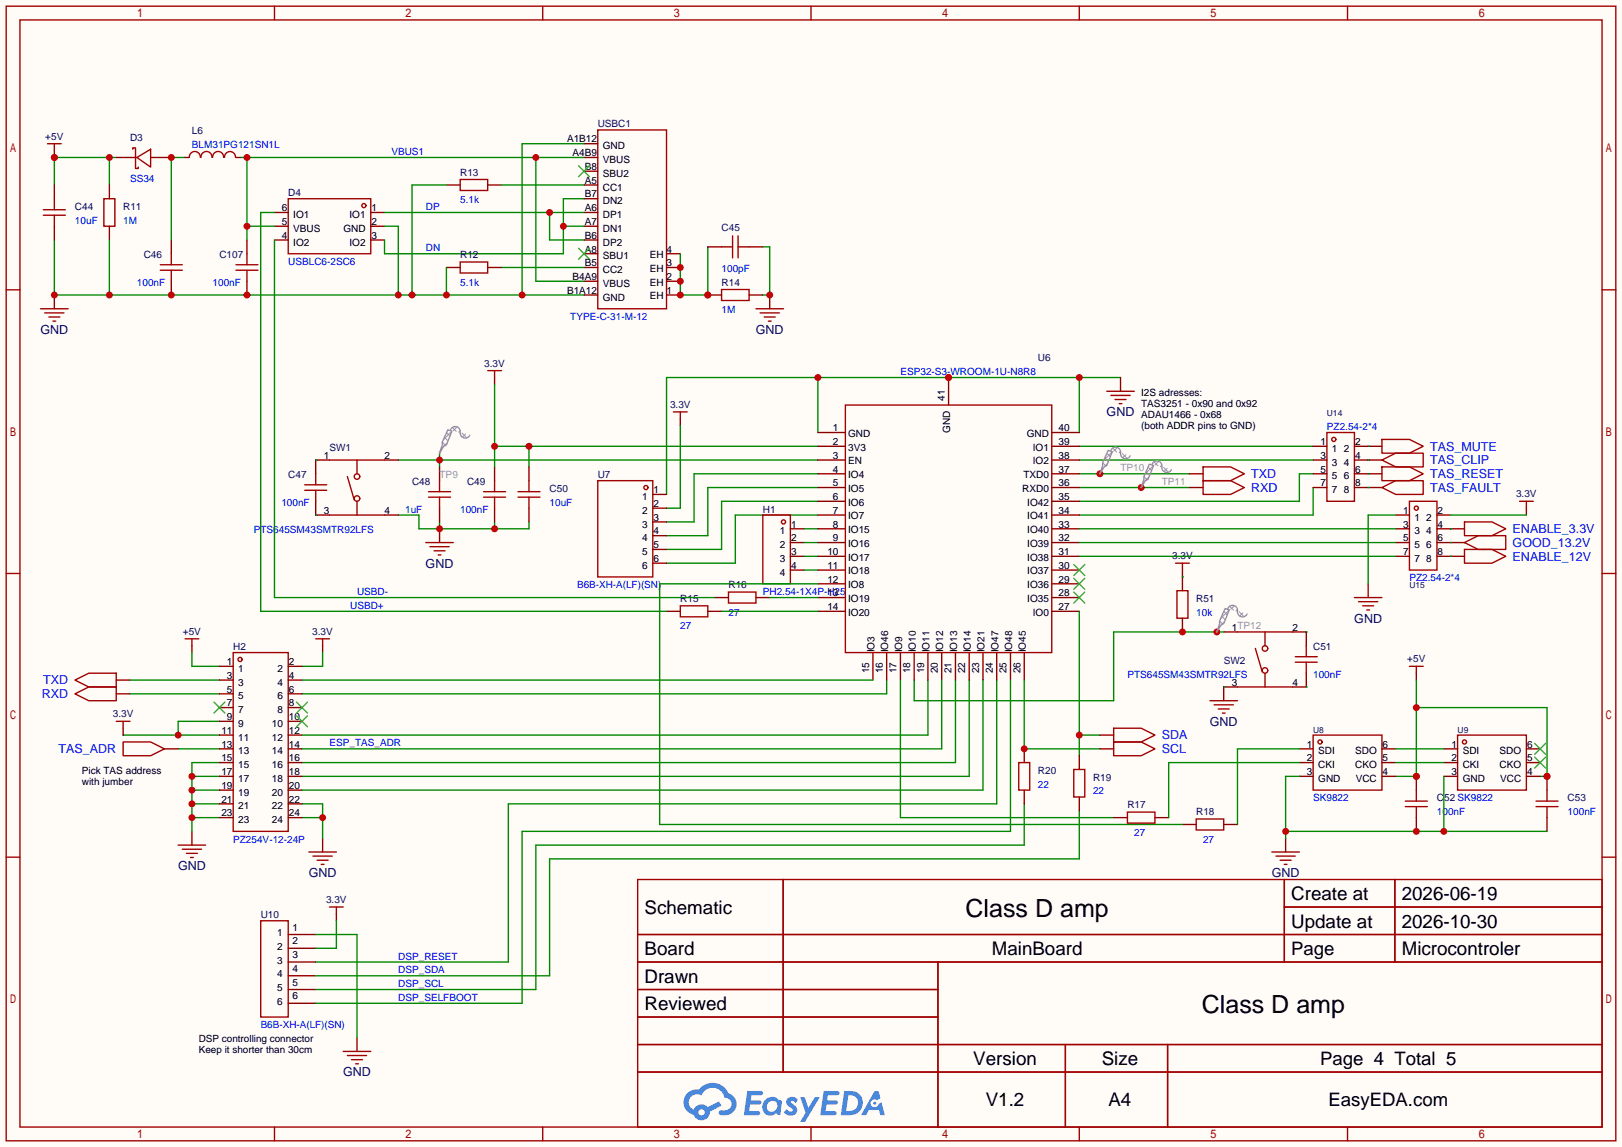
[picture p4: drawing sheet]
<svg xmlns="http://www.w3.org/2000/svg" width="299mm" height="212mm" viewBox="0 0 299 212" stroke-linecap="round" stroke-linejoin="round" font-family="sans-serif">
<path d="M0 0h299.5v211.8h-299.5z" fill="#fffcf7"/>
<g fill="none" stroke="#a10000" stroke-width=".25">
<path d="M1.1 1.1h297.2v209.6h-297.2zM3.7 3.7h292.1v204.5h-292.1zM50.7 1.1v2.6M100.2 1.1v2.6M149.7 1.1v2.6M199.3 1.1v2.6M248.8 1.1v2.6M1.1 53.5h2.6M295.8 53.5h2.5M1.1 105.9h2.6M295.8 105.9h2.5M1.1 158.3h2.6"/>
<path d="M295.8 158.3h2.5M117.7 162.4h178.1v45.8h-178.1zM117.7 172.6h178.1M117.7 177.7h178.1M144.6 162.4v35.6M173.2 177.7v30.5M237.1 162.4v15.3M237.1 167.5h58.7M257.5 162.4v15.3M117.7 182.8h55.5M117.7 192.9h178.1M117.7 187.8h55.5"/>
<path d="M117.7 198h178.1M196.7 192.9v15.3M215.6 192.9v15.3M50.7 208.2v2.5M100.2 208.2v2.5M149.7 208.2v2.5M199.3 208.2v2.5M248.8 208.2v2.5"/>
</g>
<g fill="#5487ff">
<path d="M145.5 202.8a1.3 1.3 0 0 1 1.8 .3l-.4 .6a.54 .54 0 0 0-.9-.2l.1 .2a1.58 1.58 0 0 1 1.1 1.6 1.43 1.43 0 0 1-2.5 .1l.5-.6a.64 .64 0 0 0 .5 .5 .64 .64 0 0 0 .7-.3l-.2-.2a1.6 1.6 0 0 1-1-1.6z"/>
<path d="M147.7 202.7h.9l.7 1.9 1.1-1.9h.9l-2.7 4.5h-.9l1-1.7z"/>
<path d="M138 201.5h1.6a1.31 1.31 0 0 1 1.2 .2 .4 .4 0 0 1-.3 .6h-1.8l-.1 .9h1.6a.4 .4 0 0 1 .4 .4 .4 .4 0 0 1-.4 .4h-1.7l-.2 1.2h.8a1.23 1.23 0 0 1 1.2 .2 .39 .39 0 0 1-.3 .6h-2.7z"/>
<path d="M152.1 201.5h1.6a1.32 1.32 0 0 1 1.3 .2 .39 .39 0 0 1-.4 .6h-1.7l-.2 .9h1.7a.4 .4 0 0 1 .3 .4 .4 .4 0 0 1-.4 .4h-1.7l-.2 1.2h.8a1.23 1.23 0 0 1 1.2 .2 .39 .39 0 0 1-.3 .6h-2.7z"/>
<path d="M161.5 201.5h.7l.4 1.3-.7 .4a.75 .75 0 0 0-1.1 .3 .75 .75 0 0 0 .5 1 .75 .75 0 0 0 .9-.6l.6-.3 .6 2.4h-.9l-.2-1h-1.9l-.5 1h-.9z"/>
<path d="M155.9 201.5l-.7 4.5h1.5a2.27 2.27 0 0 0 2.6-2.3 2.27 2.27 0 0 0-2.7-2.2zM156.6 202.3a1.5 1.5 0 0 1 1.8 1.5 1.5 1.5 0 0 1-1.9 1.4h-.3z"/>
<path d="M141.3 203.1a1.62 1.62 0 0 0-.4 2.1 1.62 1.62 0 0 0 2 .7l.4-.3 .3 .3 .5 .1 .3-2.5-.2-.3h-.4a1.58 1.58 0 0 0-2.5-.1zM141.9 203.6a.99 .99 0 0 1 1.6 .3 .99 .99 0 0 1-.9 1.4 .94 .94 0 0 1-1-.5 .94 .94 0 0 1 .3-1.2z"/>
<path d="M126.9 201.9a2.37 2.37 0 0 0 1.2 4 1.54 1.54 0 0 0 1.7 1 1.54 1.54 0 0 0 1.3-1.6l2.1-1.1-.5-.8-2 1.1a1.57 1.57 0 0 0-2.6 .4 1.5 1.5 0 0 1-.8-2.1 1.5 1.5 0 0 1 2.2-.5 2.23 2.23 0 0 1 2.3-1.4 2.23 2.23 0 0 1 2 1.8 1.16 1.16 0 0 1 1.2 1.1 1.16 1.16 0 0 1-1 1.3h-.7a.47 .47 0 0 0-.6 .3 .47 .47 0 0 0 .4 .6 2.23 2.23 0 0 0 2.3-.7 2.23 2.23 0 0 0 .4-2.3 2.16 2.16 0 0 0-1.3-1.1 3.2 3.2 0 0 0-5.4-.7l-1.2 .1zM129 205.4a.58 .58 0 0 1 1.1 0 .58 .58 0 0 1-1.1 0z"/>
<circle cx="161.5" cy="203.8" r=".28"/>
</g>
<g fill="none" stroke="#a10000" stroke-width=".25">
<path d="M53.2 36.7h15.3v10.2h-15.3zM110.4 24h12.7v33h-12.7zM7.5 57h5.1M8.3 57.8h3.5M9 58.5h2M9.8 59.3h.5M29.6 49.9h4.1M29.6 48.9h4.1M31.6 46.9v2M31.6 49.9v2"/>
<circle cx="67.2" cy="38" r=".38"/>
</g>
<g fill="none" stroke="#870000" stroke-width=".25">
<path d="M50.7 39.2h2.5M68.5 39.2h2.5M107.8 26.5h2.6M107.8 29.1h2.6M107.8 31.6h2.6M107.8 34.2h2.6M107.8 36.7h2.6M107.8 39.2h2.6M10 54.5v2.5M31.6 44.3v2.6M31.6 51.9v2.6M50.7 41.8h2.5"/>
<path d="M50.7 44.3h2.5M68.5 41.8h2.5M68.5 44.3h2.5M107.8 41.8h2.6M107.8 44.3h2.6M107.8 46.9h2.6M107.8 49.4h2.6M107.8 51.9h2.6M107.8 54.5h2.6M123.1 46.9h2.5M123.1 49.4h2.5M123.1 51.9h2.5"/>
<path d="M123.1 54.5h2.5"/>
</g>
<path d="M106.8 30.6l2 2M108.8 30.6l-2 2M106.8 45.8l2 2.1M108.8 45.8l-2 2.1" fill="none" stroke="#3c3" stroke-width=".25"/>
<path d="M20.2 29.1v5.1M21.5 29.1h-11.5v5.1" fill="none" stroke="#008700" stroke-width=".25"/>
<g fill="#c00">
<circle cx="20.2" cy="29.1" r=".63"/>
<circle cx="10" cy="29.1" r=".63"/>
</g>
<path d="M10 27.8v1.3" fill="none" stroke="#870000" stroke-width=".25"/>
<circle cx="10" cy="29.1" r=".63" fill="#c00"/>
<path d="M8.8 26.5h2.5M10 26.5v1.3M85 33.1h5v2.1h-5z" fill="none" stroke="#a10000" stroke-width=".25"/>
<path d="M82.4 34.2h2.6M90 34.2h2.6" fill="none" stroke="#870000" stroke-width=".25"/>
<path d="M92.6 49.4h15.2M151 69.7v10.2M199.3 69.7v10.2M206.9 69.7h-83.8v21.6" fill="none" stroke="#008700" stroke-width=".25"/>
<g fill="#c00">
<circle cx="151" cy="69.7" r=".63"/>
<circle cx="175.1" cy="69.7" r=".63"/>
<circle cx="199.3" cy="69.7" r=".63"/>
</g>
<path d="M20.2 34.2v2.5M20.2 41.8v2.5M91.3 69.7v1.3M206.9 69.7v2.6M218.3 105.3v1.3" fill="none" stroke="#870000" stroke-width=".25"/>
<path d="M19.2 36.7h2v5.1h-2zM90 68.5h2.6M91.3 68.5v1.2M204.3 72.3h5.1M205.1 73h3.6M205.9 73.8h2M206.6 74.5h.5M217 104h2.6M218.3 104v1.3" fill="none" stroke="#a10000" stroke-width=".25"/>
<path d="M107.8 36.7h-3.8v10.2h-33v-2.6M104 41.8h3.8" fill="none" stroke="#008700" stroke-width=".25"/>
<circle cx="104" cy="41.8" r=".63" fill="#c00"/>
<path d="M81.2 97.7v2.5" fill="none" stroke="#870000" stroke-width=".25"/>
<path d="M78.6 100.2h5.1M79.4 101h3.5M80.1 101.7h2.1M80.9 102.5h.5" fill="none" stroke="#a10000" stroke-width=".25"/>
<path d="M73.5 95.1h3.8v2.6h20.4v-1.3M81.2 96.4v1.3M91.3 96.4v1.3" fill="none" stroke="#008700" stroke-width=".25"/>
<g fill="#c00">
<circle cx="81.2" cy="97.7" r=".63"/>
<circle cx="91.3" cy="97.7" r=".63"/>
</g>
<path d="M91.3 86.2v2.6M91.3 93.9v2.5" fill="none" stroke="#870000" stroke-width=".25"/>
<path d="M89.3 91.8h4M89.3 90.8h4M91.3 88.8v2M91.3 91.8v2.1" fill="none" stroke="#a10000" stroke-width=".25"/>
<path d="M73.5 85h77.5M81.2 83.7v2.5" fill="none" stroke="#008700" stroke-width=".25"/>
<circle cx="81.2" cy="85" r=".63" fill="#c00"/>
<path d="M91.3 71v15.2M91.3 82.4h59.7M97.7 82.4v3.8" fill="none" stroke="#008700" stroke-width=".25"/>
<g fill="#c00">
<circle cx="91.3" cy="82.4" r=".63"/>
<circle cx="97.7" cy="82.4" r=".63"/>
</g>
<path d="M81.2 86.2v2.6M81.2 93.9v2.5M261.5 124.3v1.3" fill="none" stroke="#870000" stroke-width=".25"/>
<path d="M79.1 91.8h4.1M79.1 90.8h4.1M81.2 88.8v2M81.2 91.8v2.1M260.2 123.1h2.6M261.5 123.1v1.2" fill="none" stroke="#a10000" stroke-width=".25"/>
<path d="M261.5 125.6v17.8h-3.8M261.5 130.7h24.1v12.7h-1.2" fill="none" stroke="#008700" stroke-width=".25"/>
<g fill="#c00">
<circle cx="261.5" cy="130.7" r=".63"/>
<circle cx="285.6" cy="143.4" r=".63"/>
<circle cx="261.5" cy="143.4" r=".63"/>
</g>
<path d="M58.3 92.6v2.5h2.5M60.8 85h-2.5v2.5M71 85h2.5M71 95.1h2.5M225.9 116.7h2.6M238.6 116.7h2.6v2.6M228.5 126.9h-2.6v2.5M241.2 124.3v2.6h-2.6M237.4 154.8v2.6" fill="none" stroke="#870000" stroke-width=".25"/>
<g fill="none" stroke="#a10000" stroke-width=".25">
<path d="M56.3 90.6h4M56.3 89.5h4M58.3 87.5v2M58.3 90.6v2M60.8 95.1h10.2M60.8 85h10.2M64.1 88l1.3 4.3M65.9 85v2.5M65.9 92.6v2.5M228.5 116.7h10.1M231.8 119.8l1.2 4.3M233.6 116.7v2.6"/>
<path d="M241.2 119.3v2M223.4 129.4h5.1M224.2 130.2h3.5M224.9 130.9h2M225.7 131.7h.5M228.5 126.9h10.1M233.6 124.3v2.6M239.1 122.3h4.1M239.1 121.3h4.1M241.2 122.3v2M234.8 157.4h5.1M235.6 158.1h3.5"/>
<path d="M236.3 158.9h2.1M237.1 159.6h.5"/>
<circle cx="65.9" cy="92.1" r=".51"/>
<circle cx="65.9" cy="88" r=".51"/>
<circle cx="233.6" cy="119.8" r=".51"/>
<circle cx="233.6" cy="123.8" r=".51"/>
</g>
<path d="M130.7 45.6v8.9h-5.1v-7.6M58.3 85h.1M58.3 95.1h.1M225.9 116.7h-20.3v12.7h-36.8v-3.8M241.2 116.7h.1M225.9 126.9h.1M241.2 126.9h.1" fill="none" stroke="#008700" stroke-width=".25"/>
<g fill="#c00">
<circle cx="125.6" cy="49.4" r=".63"/>
<circle cx="125.6" cy="51.9" r=".63"/>
<circle cx="125.6" cy="54.5" r=".63"/>
<circle cx="130.7" cy="54.5" r=".63"/>
</g>
<path d="M133.2 53.5h5.1v2h-5.1z" fill="none" stroke="#a10000" stroke-width=".25"/>
<path d="M130.7 54.5h2.5" fill="none" stroke="#870000" stroke-width=".25"/>
<circle cx="130.7" cy="54.5" r=".63" fill="#c00"/>
<path d="M138.3 54.5h2.5M142.1 54.5v2.5" fill="none" stroke="#870000" stroke-width=".25"/>
<path d="M139.6 57h5.1M140.3 57.8h3.6M141.1 58.5h2M141.9 59.3h.5" fill="none" stroke="#a10000" stroke-width=".25"/>
<path d="M140.8 45.6h1.3v8.9h-1.3" fill="none" stroke="#008700" stroke-width=".25"/>
<circle cx="142.1" cy="54.5" r=".63" fill="#c00"/>
<path d="M130.7 45.6h2.5M138.3 45.6h2.5" fill="none" stroke="#870000" stroke-width=".25"/>
<path d="M133.2 45.6h2.1M135.3 43.6v4M136.3 43.6v4M136.3 45.6h2" fill="none" stroke="#a10000" stroke-width=".25"/>
<path d="M34.2 29.1h-2.6v15.2M44.3 29.1h63.5M45.6 29.1v15.2M98.9 29.1v22.8h8.9M45.6 41.8h5.1" fill="none" stroke="#008700" stroke-width=".25"/>
<g fill="#c00">
<circle cx="98.9" cy="29.1" r=".63"/>
<circle cx="45.6" cy="29.1" r=".63"/>
<circle cx="45.6" cy="41.8" r=".63"/>
</g>
<path d="M34.2 29.1h.7M43.6 29.1h.7M125.6 77.3v1.3M145.9 97.7h2.6M35.4 119.3v1.2M59.6 119.3v1.2M145.9 100.2h2.6M145.9 102.7h2.6M145.9 105.3h2.6M35.4 153.5v2.6M59.6 154.8v2.6" fill="none" stroke="#870000" stroke-width=".25"/>
<g fill="none" stroke="#a10000" stroke-width=".25">
<path d="M35 29.1a1.01 1.01 0 0 1 1-1.1 1.01 1.01 0 0 1 1 1.1M37.1 29.1a1.01 1.01 0 0 1 1-1.1 1.01 1.01 0 0 1 1 1.1M39.3 29.1a1.01 1.01 0 0 1 1-1.1 1.01 1.01 0 0 1 1 1.1M41.5 29.1a1.01 1.01 0 0 1 1-1.1 1.01 1.01 0 0 1 1 1.1M124.3 76.1h2.6M125.6 76.1v1.2M140.8 95.1h5.1v12.7h-5.1zM34.2 118h2.5M35.4 118v1.3M58.3 118h2.5M59.6 118v1.3M32.9 156.1h5.1"/>
<path d="M33.7 156.8h3.5M34.4 157.6h2M35.2 158.4h.5M57 157.4h5.1M57.8 158.1h3.5M58.5 158.9h2.1M59.3 159.6h.5"/>
<circle cx="144.7" cy="96.4" r=".38"/>
</g>
<path d="M82.7 79.4l.7 .2-1 2.6-.5 .2-.7 1.3 .5-1.5v-.5zM83.2 79.4a.93 .93 0 0 1 1.1-.6 .93 .93 0 0 1 .7 1.1 .94 .94 0 0 0 .6 1 .94 .94 0 0 0 1.1-.5M81.2 83.4v.3" fill="none" stroke="#999" stroke-width=".25"/>
<path d="M82.4 79.9l.7 .6M83.4 79.6l-1.5 1.6M83.5 78.9l.8 .8M84.4 78.8l-.7 .7M85 79.5l-.3 .3M85.3 80l.9 .9M81.5 82.7l.1 .2M81.7 81.7l.6 .6M82.1 80.8l.6 .6M82.6 81.7l-.7 .7M85.9 80.2l-.5 .5" fill="none" stroke="#999" stroke-width=".18"/>
<g fill="none" stroke="#008700" stroke-width=".25">
<path d="M125.6 78.6v15.3h-2.5M148.5 97.7h2.5M151 90h-20.3v8.9h-7.6M151 87.5h-22.9v8.9h-5M151 92.6h-17.8v8.9h-10.1M151 95.1h-15.2v8.9h-12.7M199.3 90h20.3M199.3 87.5h20.3M148.5 100.2h2.5M148.5 102.7h2.5M148.5 105.3h2.5M35.4 120.5v2.6h5.1"/>
<path d="M59.6 120.5v2.6h-3.8M171.3 125.6v10.2h-115.5M176.4 125.6v15.2h-120.6M35.4 151h5.1M35.4 148.5h5.1M35.4 145.9h5.1M35.4 143.4h5.1M40.5 140.8h-5.1v12.7"/>
</g>
<g fill="#c00">
<circle cx="35.4" cy="151" r=".63"/>
<circle cx="35.4" cy="148.5" r=".63"/>
<circle cx="35.4" cy="145.9" r=".63"/>
<circle cx="35.4" cy="143.4" r=".63"/>
</g>
<path d="M55.8 148.5h3.8v6.3M55.8 151h3.8" fill="none" stroke="#008700" stroke-width=".25"/>
<circle cx="59.6" cy="151" r=".63" fill="#c00"/>
<path d="M22.7 135.8h17.8M24 128.1h16.5M24 125.6h16.5M40.5 133.2h-7.6v2.6M163.7 125.6v2.5h-107.9M178.9 125.6v17.8h-123.1M184 125.6v22.9h-90.1v29.2h-35.6" fill="none" stroke="#008700" stroke-width=".25"/>
<path d="M219.6 90h2.5M219.6 87.5h2.5M21.5 128.1h2.5M21.5 125.6h2.5" fill="none" stroke="#870000" stroke-width=".25"/>
<path d="M222.1 88.8h5.1l2.5 1.2-2.5 1.3h-5.1zM222.1 86.2h5.1l2.5 1.3-2.5 1.3h-5.1zM13.8 128.1l2.6-1.2h5.1v2.5h-5.1zM13.8 125.6l2.6-1.3h5.1v2.6h-5.1z" fill="none" stroke="#a10000" stroke-width=".25"/>
<circle cx="32.9" cy="135.8" r=".63" fill="#c00"/>
<path d="M199.3 85h43.1M199.3 82.4h43.1M242.4 90v5.1h-43.1M242.4 87.5h-2.5v5.1h-40.6M32.9 138.3h7.6" fill="none" stroke="#008700" stroke-width=".25"/>
<g fill="none" stroke="#a10000" stroke-width=".25">
<path d="M43.1 120.5h10.1v33h-10.1z"/>
<circle cx="44.3" cy="121.8" r=".38"/>
</g>
<g fill="none" stroke="#870000" stroke-width=".25">
<path d="M175.1 69.7v5.1M40.5 123.1h2.6M40.5 125.6h2.6M40.5 128.1h2.6M40.5 130.7h2.6M40.5 133.2h2.6M40.5 135.8h2.6M40.5 138.3h2.6M53.2 123.1h2.6M53.2 125.6h2.6M53.2 128.1h2.6M53.2 130.7h2.6"/>
<path d="M53.2 133.2h2.6M53.2 135.8h2.6M53.2 138.3h2.6M40.5 151h2.6M40.5 148.5h2.6M40.5 145.9h2.6M40.5 143.4h2.6M40.5 140.8h2.6M53.2 151h2.6M53.2 148.5h2.6M53.2 145.9h2.6M53.2 143.4h2.6"/>
<path d="M53.2 140.8h2.6"/>
</g>
<path d="M39.5 129.7l2 2M41.5 129.7l-2 2M54.7 132.2l2.1 2M54.7 129.7l2.1 2M56.8 132.2l-2.1 2M56.8 129.7l-2.1 2" fill="none" stroke="#3c3" stroke-width=".25"/>
<circle cx="175.1" cy="69.7" r=".63" fill="#c00"/>
<g fill="none" stroke="#870000" stroke-width=".25">
<path d="M151 79.9h5.1M194.2 79.9h5.1M151 97.7h5.1M151 95.1h5.1M151 92.6h5.1M151 90h5.1M151 87.5h5.1M151 85h5.1M151 82.4h5.1M194.2 97.7h5.1M194.2 95.1h5.1M194.2 92.6h5.1"/>
<path d="M194.2 90h5.1M194.2 87.5h5.1M194.2 85h5.1M194.2 82.4h5.1M151 112.9h5.1M151 110.4h5.1M151 107.8h5.1M151 105.3h5.1M151 102.7h5.1M151 100.2h5.1M194.2 112.9h5.1M194.2 110.4h5.1"/>
<path d="M194.2 107.8h5.1M194.2 105.3h5.1M194.2 102.7h5.1M194.2 100.2h5.1M161.2 120.5v5.1M163.7 120.5v5.1M166.2 120.5v5.1M168.8 120.5v5.1M171.3 120.5v5.1M173.9 120.5v5.1M176.4 120.5v5.1M178.9 120.5v5.1"/>
<path d="M181.5 120.5v5.1M184 120.5v5.1M186.6 120.5v5.1M189.1 120.5v5.1M239.9 138.3h2.5M255.1 138.3h2.6M266.6 138.3h2.5M281.8 138.3h2.6M239.9 140.8h2.5M239.9 143.4h2.5M255.1 140.8h2.6M255.1 143.4h2.6"/>
<path d="M261.5 143.4v2.5M266.6 140.8h2.5M266.6 143.4h2.5M281.8 140.8h2.6M281.8 143.4h2.6M53.2 172.6h5.1M53.2 175.1h5.1M53.2 177.7h5.1M53.2 180.2h5.1M53.2 182.8h5.1M53.2 185.3h5.1M65.9 191.6v2.6"/>
</g>
<path d="M198.2 109.3l2.1 2.1M198.2 106.8l2.1 2M198.2 104.3l2.1 2M200.3 109.3l-2.1 2.1M200.3 106.8l-2.1 2M200.3 104.3l-2.1 2M283.3 139.8l2.1 2.1M283.3 137.3l2.1 2M285.4 139.8l-2.1 2.1M285.4 137.3l-2.1 2" fill="none" stroke="#3c3" stroke-width=".25"/>
<g fill="none" stroke="#a10000" stroke-width=".25">
<path d="M156.1 74.8h38.1v45.7h-38.1zM242.4 135.8h12.7v10.1h-12.7zM269.1 135.8h12.7v10.1h-12.7zM48.1 170.1h5.1v17.7h-5.1zM63.4 194.2h5.1M64.1 194.9h3.6M64.9 195.7h2M65.7 196.5h.5"/>
<circle cx="243.7" cy="137" r=".38"/>
<circle cx="270.4" cy="137" r=".38"/>
</g>
<path d="M186.6 125.6v27.9h-90.2v31.8h-38.1M58.3 172.6h7.6v19" fill="none" stroke="#008700" stroke-width=".25"/>
<circle cx="261.5" cy="143.4" r=".63" fill="#c00"/>
<path d="M261.5 151v2.5M285.6 143.4v2.5" fill="none" stroke="#870000" stroke-width=".25"/>
<path d="M259.5 148h4M259.5 149h4M261.5 145.9v2.1M261.5 149v2" fill="none" stroke="#a10000" stroke-width=".25"/>
<circle cx="285.6" cy="143.4" r=".63" fill="#c00"/>
<path d="M285.6 151v2.5" fill="none" stroke="#870000" stroke-width=".25"/>
<path d="M283.6 148h4.1M283.6 149h4.1M285.6 145.9v2.1M285.6 149v2" fill="none" stroke="#a10000" stroke-width=".25"/>
<path d="M237.4 153.5h48.2M239.9 143.4h-2.5v11.4M266.6 143.4v10.1" fill="none" stroke="#008700" stroke-width=".25"/>
<g fill="#c00">
<circle cx="237.4" cy="153.5" r=".63"/>
<circle cx="261.5" cy="153.5" r=".63"/>
<circle cx="266.6" cy="153.5" r=".63"/>
</g>
<path d="M257.7 138.3h8.9M257.7 140.8h8.9" fill="none" stroke="#008700" stroke-width=".25"/>
<path d="M27.8 29.1h3.8M218.3 152.3h2.6M225.9 152.3h2.6" fill="none" stroke="#870000" stroke-width=".25"/>
<path d="M220.9 151.3h5v2h-5z" fill="none" stroke="#a10000" stroke-width=".25"/>
<circle cx="31.6" cy="29.1" r=".63" fill="#c00"/>
<g fill="none" stroke="#870000" stroke-width=".25">
<path d="M21.5 29.1h3.8M45.6 44.3v2.6M45.6 51.9v2.6M120.5 91.3h2.6M120.5 93.9h2.6M120.5 96.4h2.6M120.5 98.9h2.6M242.4 82.4h2.6M242.4 90h2.6M242.4 85h2.6M242.4 87.5h2.6M250.1 82.4h2.5"/>
<path d="M250.1 90h5M250.1 85h2.5M250.1 87.5h2.5M120.5 101.5h2.6M120.5 104h2.6M123.1 112.9h2.5M130.7 112.9h2.5M132 110.4h2.5M139.6 110.4h2.5M252.6 107.8v2.6M22.7 134.5v1.3M30.4 138.3h2.5"/>
<path d="M205.6 151h2.6M213.2 151h2.6M62.1 168.8v1.3"/>
</g>
<g fill="none" stroke="#a10000" stroke-width=".25">
<path d="M24.5 27.6v-.3h.5v3.8h.5v-.2M25.3 29.1l2.5-1.5v3.3zM43.6 49.9h4M43.6 48.9h4M45.6 46.9v2M45.6 49.9v2M245 79.9h5.1v12.7h-5.1zM110.4 88.8h10.1v17.8h-10.1zM255.1 90l2.6-1.2h5.1v2.5h-5.1zM125.6 111.9h5.1v2h-5.1zM134.5 109.3h5.1v2.1h-5.1zM250.1 110.4h5"/>
<path d="M250.8 111.1h3.6M251.6 111.9h2M252.3 112.6h.6M21.5 133.2h2.5M22.7 137h5.1l2.6 1.3-2.6 1.3h-5.1zM22.7 133.2v1.3M208.2 150h5v2h-5zM60.8 167.5h2.6M62.1 167.5v1.3"/>
<circle cx="119.3" cy="90" r=".38"/>
<circle cx="246.3" cy="81.2" r=".38"/>
</g>
<g fill="none" stroke="#008700" stroke-width=".25">
<path d="M50.7 39.2h-2.6v73.7h75M71 39.2h36.8M101.5 39.2v5.1h6.3M252.6 90h.1M133.2 112.9h17.8M142.1 110.4h8.9M151 107.8h-29.2v44.5h96.5M55.8 125.6h105.4M166.2 125.6v25.4h39.4M173.9 125.6v12.7h-118.1M181.5 125.6v20.3h-125.7M199.3 149.7v8.9h-97.8v21.6h-43.2"/>
<path d="M62.1 170.1v5h-3.8"/>
</g>
<circle cx="101.5" cy="39.2" r=".63" fill="#c00"/>
<path d="M85 48.4h5v2h-5z" fill="none" stroke="#a10000" stroke-width=".25"/>
<path d="M82.4 49.4h2.6M90 49.4h2.6" fill="none" stroke="#870000" stroke-width=".25"/>
<path d="M82.4 34.2h-6.3v20.3M92.6 34.2h15.2M107.8 26.5h-11.4v28M10 44.3v10.2h97.8M20.2 44.3v10.2M71 41.8h2.5v12.7M82.4 49.4v5.1" fill="none" stroke="#008700" stroke-width=".25"/>
<g fill="#c00">
<circle cx="76.1" cy="54.5" r=".63"/>
<circle cx="73.5" cy="54.5" r=".63"/>
<circle cx="45.6" cy="54.5" r=".63"/>
<circle cx="31.6" cy="54.5" r=".63"/>
<circle cx="20.2" cy="54.5" r=".63"/>
<circle cx="10" cy="54.5" r=".63"/>
<circle cx="82.4" cy="54.5" r=".63"/>
<circle cx="96.4" cy="54.5" r=".63"/>
</g>
<path d="M50.7 44.3v66.1h81.3M257.7 95.1h-5.1v12.7M267.8 97.7h.1M267.8 95.1h14M267.8 100.2h.1M267.8 102.7h.1" fill="none" stroke="#008700" stroke-width=".25"/>
<g fill="none" stroke="#a10000" stroke-width=".25">
<path d="M260.2 92.6h5.1v12.7h-5.1zM270.4 96.4h5.1l2.5 1.3-2.5 1.2h-5.1zM280.5 92.6h2.6M281.8 92.6v1.3M270.4 101.5h5.1l2.5 1.2-2.5 1.3h-5.1zM270.4 100.2l2.5-1.3h5.1v2.6h-5.1z"/>
<circle cx="261.5" cy="93.9" r=".38"/>
</g>
<path d="M257.7 95.1h2.5M257.7 97.7h2.5M265.3 95.1h2.5M265.3 97.7h5.1M281.8 93.9v1.2M257.7 102.7h2.5M257.7 100.2h2.5M265.3 102.7h5.1M265.3 100.2h5.1" fill="none" stroke="#870000" stroke-width=".25"/>
<path d="M210.7 89.8v.2" fill="none" stroke="#999" stroke-width=".25"/>
<circle cx="210.7" cy="90" r=".63" fill="#c00"/>
<path d="M211 89.1l.2 .1M211.2 88l.6 .6M211.6 87.1l.7 .7M212 86.3l.6 .6M212.1 88.1l-.6 .7M213 86l-1.6 1.6M213.1 85.3l.7 .7M213.9 85.2l-.7 .7M214.5 85.9l-.3 .3M214.8 86.3l.9 .9M215.5 86.5l-.6 .6" fill="none" stroke="#999" stroke-width=".18"/>
<path d="M203.1 87.2v.3M212.2 85.7l.8 .3-1 2.5-.5 .3-.8 1.2 .5-1.5v-.5zM212.7 85.7a.93 .93 0 0 1 1.1-.5 .93 .93 0 0 1 .7 1 .94 .94 0 0 0 .7 1 .94 .94 0 0 0 1.1-.5" fill="none" stroke="#999" stroke-width=".25"/>
<circle cx="203.1" cy="87.5" r=".63" fill="#c00"/>
<path d="M203.4 86.6l.1 .1M203.6 85.5l.6 .6M204 84.6l.6 .7M204.4 83.7l.6 .6M204.5 85.6l-.7 .6M205.4 83.4l-1.6 1.6M205.4 82.8l.8 .7M206.3 82.6l-.7 .7M206.9 83.3l-.3 .3M207.2 83.8l.9 .9M207.9 84l-.6 .6" fill="none" stroke="#999" stroke-width=".18"/>
<path d="M204.6 83.2l.8 .2-1.1 2.6-.5 .2-.7 1.3 .5-1.5v-.5zM205.1 83.2a.93 .93 0 0 1 1.1-.6 .93 .93 0 0 1 .7 1.1 .94 .94 0 0 0 .7 1 .94 .94 0 0 0 1.1-.5M224.7 116.5v.2" fill="none" stroke="#999" stroke-width=".25"/>
<path d="M199.3 97.7h58.4M199.3 100.2h58.4M199.3 102.7h58.4" fill="none" stroke="#008700" stroke-width=".25"/>
<circle cx="224.7" cy="116.7" r=".63" fill="#c00"/>
<path d="M225 115.8l.1 .1M225.2 114.7l.6 .6M225.6 113.8l.6 .7M226 112.9l.6 .7M226.1 114.8l-.7 .6M226.9 112.6l-1.5 1.6M227 112l.8 .7M227.9 111.9l-.7 .6M228.5 112.6l-.3 .2M228.8 113l.9 .9M229.5 113.2l-.6 .6" fill="none" stroke="#999" stroke-width=".18"/>
<path d="M226.2 112.4l.7 .2-1 2.6-.5 .2-.7 1.3 .5-1.5v-.5zM226.7 112.4a.93 .93 0 0 1 1.1-.6 .93 .93 0 0 1 .7 1.1 .94 .94 0 0 0 .7 1 .94 .94 0 0 0 1.1-.5" fill="none" stroke="#999" stroke-width=".25"/>
<path d="M199.3 112.9v26.7M189.1 125.6v12.7h14M199.3 135.8h3.8" fill="none" stroke="#008700" stroke-width=".25"/>
<circle cx="199.3" cy="135.8" r=".63" fill="#c00"/>
<path d="M10 34.2v2.5M10 41.8v2.5M97.7 86.2v2.6M97.7 93.9v2.5M252.6 82.4h2.5M252.6 85h2.5M252.6 87.5h2.5M189.1 138.3v2.5M199.3 139.6v2.5M203.1 135.8h2.5M203.1 138.3h2.5M199.3 147.2v2.5" fill="none" stroke="#870000" stroke-width=".25"/>
<g fill="none" stroke="#a10000" stroke-width=".25">
<path d="M8 38.7h4.1M8 39.8h4.1M10 36.7v2M10 39.8v2M95.6 90.8h4.1M95.6 91.8h4.1M97.7 88.8v2M97.7 91.8v2.1M255.1 81.2h5.1l2.6 1.2-2.6 1.3h-5.1zM255.1 85l2.6-1.3h5.1v2.5h-5.1zM255.1 86.2h5.1l2.6 1.3-2.6 1.3h-5.1zM205.6 134.5h5.1l2.5 1.3-2.5 1.2h-5.1z"/>
<path d="M205.6 137h5.1l2.5 1.3-2.5 1.3h-5.1zM198.2 142.1h2.1v5.1h-2.1z"/>
</g>
<path d="M252.6 87.5h.1M252.6 85h.1M252.6 82.4h.1M239.9 138.3h-11.4v14M189.1 148.5v7.6h-90.2v26.7h-40.6M239.9 140.8h-24.1v10.2" fill="none" stroke="#008700" stroke-width=".25"/>
<circle cx="189.1" cy="138.3" r=".63" fill="#c00"/>
<path d="M218.3 106.6v2.5M218.3 114.2v2.5M189.1 145.9v2.6" fill="none" stroke="#870000" stroke-width=".25"/>
<path d="M217.3 109.1h2v5.1h-2zM188.1 140.8h2v5.1h-2z" fill="none" stroke="#a10000" stroke-width=".25"/>
<circle cx="218.3" cy="116.7" r=".63" fill="#c00"/>
<path d="M218.3 106.6h.1" fill="none" stroke="#008700" stroke-width=".25"/>
<g font-size="4.6">
<text x="178.3" y="169.4">Class D amp</text>
<text x="221.9" y="187.1">Class D amp</text>
</g>
<g font-size="3.5">
<text x="238.4" y="166.2">Create at</text>
<text x="258.8" y="166.2">2026-06-19</text>
<text x="119" y="168.8">Schematic</text>
<text x="238.4" y="171.3">Update at</text>
<text x="258.8" y="171.3">2026-10-30</text>
<text x="119" y="176.4">Board</text>
<text x="183.1" y="176.4">MainBoard</text>
<text x="258.8" y="176.4">Microcontroler</text>
<text x="119" y="181.5">Drawn</text>
<text x="119" y="186.6">Reviewed</text>
<text x="179.7" y="196.7">Version</text>
<text x="203.4" y="196.7">Size</text>
<text x="182" y="204.3">V1.2</text>
<text x="204.7" y="204.3">A4</text>
</g>
<g font-size="3.4">
<text x="238.4" y="176.4">Page</text>
<text x="243.7" y="196.7">Page 4 Total 5</text>
<text x="245.3" y="204.3">EasyEDA.com</text>
</g>
<g font-size="2.3" fill="#000080">
<text x="7.5" y="61.6">GND</text>
<text x="139.5" y="61.6">GND</text>
<text x="204.3" y="76.9">GND</text>
<text x="78.6" y="104.8">GND</text>
<text x="250" y="115">GND</text>
<text x="223.4" y="134">GND</text>
<text x="32.9" y="160.7">GND</text>
<text x="57" y="162">GND</text>
<text x="234.8" y="162">GND</text>
<text x="63.3" y="198.8">GND</text>
</g>
<g font-size="2.3" fill="#00f">
<text x="264" y="83.2">TAS_MUTE</text>
<text x="231" y="88.3">TXD</text>
<text x="264" y="85.8">TAS_CLIP</text>
<text x="264" y="88.3">TAS_RESET</text>
<text x="231" y="90.9">RXD</text>
<text x="264" y="90.9">TAS_FAULT</text>
<text x="279.3" y="98.5">ENABLE_3.3V</text>
<text x="279.3" y="101">GOOD_13.2V</text>
<text x="279.3" y="103.6">ENABLE_12V</text>
<text x="7.7" y="129">RXD</text>
<text x="8" y="126.4">TXD</text>
<text x="214.5" y="136.6">SDA</text>
<text x="10.8" y="139.1">TAS_ADR</text>
<text x="214.5" y="139.1">SCL</text>
</g>
<g font-size="1.8" fill="#000080">
<text x="110.4" y="23.5">USBC1</text>
<text x="8.4" y="25.8">+5V</text>
<text x="24" y="26.1">D3</text>
<text x="35.4" y="24.8">L6</text>
<text x="85" y="32.4">R13</text>
<text x="13.8" y="38.8">C44</text>
<text x="22.7" y="38.8">R11</text>
<text x="53.2" y="36.2">D4</text>
<text x="26.5" y="47.7">C46</text>
<text x="40.5" y="47.7">C107</text>
<text x="85" y="47.7">R12</text>
<text x="133.2" y="42.6">C45</text>
<text x="133.2" y="52.8">R14</text>
<text x="89.4" y="67.7">3.3V</text>
<text x="191.6" y="66.7">U6</text>
<text x="123.7" y="75.4">3.3V</text>
<text x="60.8" y="83.2">SW1</text>
<text x="53.2" y="88.3">C47</text>
<text x="76.1" y="89.6">C48</text>
<text x="86.2" y="89.6">C49</text>
<text x="110.4" y="88.3">U7</text>
<text x="101.5" y="90.9">C50</text>
<text x="140.8" y="94.7">H1</text>
<text x="279.9" y="91.9">3.3V</text>
<text x="216.4" y="103.3">3.3V</text>
<text x="125.6" y="111.2">R15</text>
<text x="134.5" y="108.6">R16</text>
<text x="220.9" y="111.2">R51</text>
<text x="33.8" y="117.3">+5V</text>
<text x="57.7" y="117.3">3.3V</text>
<text x="43.1" y="120.1">H2</text>
<text x="225.9" y="122.6">SW2</text>
<text x="242.4" y="120.1">C51</text>
<text x="259.8" y="122.3">+5V</text>
<text x="20.8" y="132.5">3.3V</text>
<text x="191.6" y="142.9">R20</text>
<text x="201.8" y="144.2">R19</text>
<text x="208.2" y="149.3">R17</text>
<text x="265.3" y="148">C52 SK9822</text>
<text x="289.4" y="148">C53</text>
<text x="220.9" y="150.5">R18</text>
<text x="60.2" y="166.8">3.3V</text>
<text x="48.1" y="169.6">U10</text>
</g>
<g font-size="1.8" fill="#00f">
<text x="35.4" y="27.4">BLM31PG121SN1L</text>
<text x="72.3" y="28.6">VBUS1</text>
<text x="24" y="33.7">SS34</text>
<text x="13.8" y="41.3">10uF</text>
<text x="22.7" y="41.3">1M</text>
<text x="78.6" y="38.8">DP</text>
<text x="85" y="37.5">5.1k</text>
<text x="78.6" y="46.4">DN</text>
<text x="25.3" y="52.8">100nF</text>
<text x="39.2" y="52.8">100nF</text>
<text x="53.2" y="48.9">USBLC6-2SC6</text>
<text x="85" y="52.8">5.1k</text>
<text x="133.2" y="50.2">100pF</text>
<text x="105.3" y="59.1">TYPE-C-31-M-12</text>
<text x="133.2" y="57.8">1M</text>
<text x="166.2" y="69.3">ESP32-S3-WROOM-1U-N8R8</text>
<text x="245" y="79.4">PZ2.54-2*4</text>
<text x="51.9" y="93.4">100nF</text>
<text x="74.8" y="94.7">1uF</text>
<text x="85" y="94.7">100nF</text>
<text x="101.5" y="93.4">10uF</text>
<text x="46.9" y="98.5">PTS645SM43SMTR92LFS</text>
<text x="260.2" y="107.4">PZ2.54-2*4</text>
<text x="64.6" y="112.4">USBD+</text>
<text x="65.9" y="109.9">USBD-</text>
<text x="106.6" y="108.6">B6B-XH-A(LF)(SN)</text>
<text x="134.5" y="113.7">27</text>
<text x="140.8" y="109.9">PH2.54-1X4P-H25</text>
<text x="220.9" y="113.7">10k</text>
<text x="125.6" y="116.3">27</text>
<text x="208.2" y="125.1">PTS645SM43SMTR92LFS</text>
<text x="242.4" y="125.1">100nF</text>
<text x="60.8" y="137.8">ESP_TAS_ADR</text>
<text x="191.6" y="145.5">22</text>
<text x="201.8" y="146.7">22</text>
<text x="242.4" y="148">SK9822</text>
<text x="43.1" y="155.6">PZ254V-12-24P</text>
<text x="209.4" y="154.4">27</text>
<text x="222.1" y="155.6">27</text>
<text x="265.3" y="150.5">100nF</text>
<text x="289.4" y="150.5">100nF</text>
<text x="73.5" y="177.2">DSP_RESET</text>
<text x="73.5" y="179.8">DSP_SDA</text>
<text x="73.5" y="184.8">DSP_SELFBOOT</text>
<text x="73.5" y="182.3">DSP_SCL</text>
<text x="48.1" y="189.9">B6B-XH-A(LF)(SN)</text>
</g>
<g font-size="1.8">
<text x="104.7" y="26.3">A1B12</text>
<text x="105.7" y="28.9">A4B9</text>
<text x="111.3" y="27.6">GND</text>
<text x="108" y="31.4">B8</text>
<text x="108" y="33.9">A5</text>
<text x="111.3" y="30.1">VBUS</text>
<text x="111.3" y="32.7">SBU2</text>
<text x="111.3" y="35.2">CC1</text>
<text x="52.1" y="41.6">5</text>
<text x="52.1" y="39">6</text>
<text x="54.2" y="40.3">IO1</text>
<text x="64.5" y="40.3">IO1</text>
<text x="68.6" y="39">1</text>
<text x="68.6" y="41.6">2</text>
<text x="108" y="36.5">B7</text>
<text x="108" y="39">A6</text>
<text x="108" y="41.6">A7</text>
<text x="111.3" y="37.7">DN2</text>
<text x="111.3" y="40.3">DP1</text>
<text x="52.1" y="44.1">4</text>
<text x="54.2" y="45.4">IO2</text>
<text x="54.2" y="42.8">VBUS</text>
<text x="63.4" y="42.8">GND</text>
<text x="64.5" y="45.4">IO2</text>
<text x="68.6" y="44.1">3</text>
<text x="108" y="44.1">B6</text>
<text x="108" y="46.6">A8</text>
<text x="111.3" y="42.8">DN1</text>
<text x="111.3" y="45.4">DP2</text>
<text x="111.3" y="47.9">SBU1</text>
<text x="120" y="47.6">EH</text>
<text x="123.1" y="46.6">4</text>
<text x="105.7" y="51.7">B4A9</text>
<text x="108" y="49.2">B5</text>
<text x="111.3" y="50.4">CC2</text>
<text x="111.3" y="53">VBUS</text>
<text x="120" y="50.2">EH</text>
<text x="120" y="52.7">EH</text>
<text x="123.1" y="49.2">3</text>
<text x="123.1" y="51.7">2</text>
<text x="104.7" y="54.3">B1A12</text>
<text x="111.3" y="55.5">GND</text>
<text x="120" y="55.3">EH</text>
<text x="123.1" y="54.3">1</text>
<text x="174.4" y="74" transform="rotate(-90 174.4 74)">41</text>
<text x="210.7" y="73.1">I2S adresses:</text>
<text x="210.7" y="75.1">TAS3251 - 0x90 and 0x92</text>
<text x="210.7" y="77.1">ADAU1466 - 0x68</text>
<text x="153.8" y="82.2">2</text>
<text x="153.8" y="79.7">1</text>
<text x="156.6" y="83.2">3V3</text>
<text x="156.6" y="80.7">GND</text>
<text x="175.4" y="79.9" transform="rotate(-90 175.4 79.9)">GND</text>
<text x="189.6" y="80.7">GND</text>
<text x="190.7" y="83.2">IO1</text>
<text x="195.5" y="82.2">39</text>
<text x="195.5" y="79.7">40</text>
<text x="210.7" y="79.2">(both ADDR pins to GND)</text>
<text x="243.8" y="82.2">1</text>
<text x="245.9" y="83.5">1</text>
<text x="248.1" y="83.5">2</text>
<text x="250.2" y="82.2">2</text>
<text x="59.8" y="84.7">1</text>
<text x="71" y="84.7">2</text>
<text x="153.8" y="89.8">5</text>
<text x="153.8" y="87.3">4</text>
<text x="153.8" y="84.7">3</text>
<text x="156.6" y="88.3">IO4</text>
<text x="156.6" y="85.7">EN</text>
<text x="189" y="88.3">TXD0</text>
<text x="190.7" y="85.7">IO2</text>
<text x="195.5" y="89.8">36</text>
<text x="195.5" y="87.3">37</text>
<text x="195.5" y="84.7">38</text>
<text x="243.8" y="84.7">3</text>
<text x="243.8" y="87.3">5</text>
<text x="243.8" y="89.8">7</text>
<text x="245.9" y="86">3</text>
<text x="245.9" y="88.5">5</text>
<text x="248.1" y="88.5">6</text>
<text x="248.1" y="86">4</text>
<text x="250.2" y="89.8">8</text>
<text x="250.2" y="87.3">6</text>
<text x="250.2" y="84.7">4</text>
<text x="59.8" y="94.9">3</text>
<text x="71" y="94.9">4</text>
<text x="118.6" y="92.4">1</text>
<text x="118.6" y="94.9">2</text>
<text x="120.6" y="91.1">1</text>
<text x="120.6" y="93.6">2</text>
<text x="153.8" y="94.9">7</text>
<text x="153.8" y="92.4">6</text>
<text x="156.6" y="95.9">IO7</text>
<text x="156.6" y="93.4">IO6</text>
<text x="156.6" y="90.8">IO5</text>
<text x="188.7" y="90.8">RXD0</text>
<text x="189.7" y="95.9">IO41</text>
<text x="189.7" y="93.4">IO42</text>
<text x="195.5" y="94.9">34</text>
<text x="195.5" y="92.4">35</text>
<text x="245.9" y="91.1">7</text>
<text x="248.1" y="91.1">8</text>
<text x="259.1" y="94.9">1</text>
<text x="265.4" y="94.9">2</text>
<text x="118.6" y="97.4">3</text>
<text x="118.6" y="100">4</text>
<text x="120.6" y="96.2">3</text>
<text x="120.6" y="98.7">4</text>
<text x="120.6" y="101.2">5</text>
<text x="144" y="98.7">1</text>
<text x="144" y="101.2">2</text>
<text x="146" y="97.4">1</text>
<text x="146" y="100">2</text>
<text x="153.8" y="100">9</text>
<text x="153.8" y="97.4">8</text>
<text x="156.6" y="101">IO16</text>
<text x="156.6" y="98.4">IO15</text>
<text x="189.7" y="101">IO39</text>
<text x="189.7" y="98.4">IO40</text>
<text x="195.5" y="100">32</text>
<text x="195.5" y="97.4">33</text>
<text x="259.1" y="97.4">3</text>
<text x="259.1" y="100">5</text>
<text x="261.2" y="96.2">1</text>
<text x="261.2" y="98.7">3</text>
<text x="261.2" y="101.2">5</text>
<text x="263.3" y="101.2">6</text>
<text x="263.3" y="98.7">4</text>
<text x="263.3" y="96.2">2</text>
<text x="265.4" y="100">6</text>
<text x="265.4" y="97.4">4</text>
<text x="118.6" y="102.5">5</text>
<text x="118.6" y="105.1">6</text>
<text x="120.6" y="103.8">6</text>
<text x="144" y="103.8">3</text>
<text x="144" y="106.3">4</text>
<text x="146" y="102.5">3</text>
<text x="146" y="105.1">4</text>
<text x="152.8" y="107.6">12</text>
<text x="152.8" y="105.1">11</text>
<text x="152.8" y="102.5">10</text>
<text x="156.6" y="106.1">IO18</text>
<text x="156.6" y="103.5">IO17</text>
<text x="189.7" y="106.1">IO37</text>
<text x="189.7" y="103.5">IO38</text>
<text x="195.5" y="107.6">29</text>
<text x="195.5" y="105.1">30</text>
<text x="195.5" y="102.5">31</text>
<text x="259.1" y="102.5">7</text>
<text x="261.2" y="103.8">7</text>
<text x="263.3" y="103.8">8</text>
<text x="265.4" y="102.5">8</text>
<text x="152.8" y="112.7">14</text>
<text x="152.8" y="110.1">13</text>
<text x="156.6" y="113.7">IO20</text>
<text x="156.6" y="111.1">IO19</text>
<text x="156.6" y="108.6">IO8</text>
<text x="189.7" y="111.1">IO35</text>
<text x="189.7" y="108.6">IO36</text>
<text x="190.7" y="113.7">IO0</text>
<text x="195.5" y="112.7">27</text>
<text x="195.5" y="110.1">28</text>
<text x="227.4" y="116.5">1TP12</text>
<text x="238.6" y="116.5">2</text>
<text x="41.9" y="122.8">1</text>
<text x="41.9" y="125.4">3</text>
<text x="44" y="124.1">1</text>
<text x="51.2" y="124.1">2</text>
<text x="53.3" y="125.4">4</text>
<text x="53.3" y="122.8">2</text>
<text x="160.4" y="124.3" transform="rotate(-90 160.4 124.3)">15</text>
<text x="161.5" y="120.5" transform="rotate(-90 161.5 120.5)">IO3</text>
<text x="163" y="124.3" transform="rotate(-90 163 124.3)">16</text>
<text x="164" y="120.5" transform="rotate(-90 164 120.5)">IO46</text>
<text x="165.5" y="124.3" transform="rotate(-90 165.5 124.3)">17</text>
<text x="166.5" y="120.5" transform="rotate(-90 166.5 120.5)">IO9</text>
<text x="168.1" y="124.3" transform="rotate(-90 168.1 124.3)">18</text>
<text x="169.1" y="120.5" transform="rotate(-90 169.1 120.5)">IO10</text>
<text x="170.6" y="124.3" transform="rotate(-90 170.6 124.3)">19</text>
<text x="171.6" y="120.5" transform="rotate(-90 171.6 120.5)">IO11</text>
<text x="173.1" y="124.3" transform="rotate(-90 173.1 124.3)">20</text>
<text x="174.2" y="120.5" transform="rotate(-90 174.2 120.5)">IO12</text>
<text x="175.7" y="124.3" transform="rotate(-90 175.7 124.3)">21</text>
<text x="176.7" y="120.5" transform="rotate(-90 176.7 120.5)">IO13</text>
<text x="178.2" y="124.3" transform="rotate(-90 178.2 124.3)">22</text>
<text x="179.2" y="120.5" transform="rotate(-90 179.2 120.5)">IO14</text>
<text x="180.8" y="124.3" transform="rotate(-90 180.8 124.3)">23</text>
<text x="181.8" y="120.5" transform="rotate(-90 181.8 120.5)">IO21</text>
<text x="183.3" y="124.3" transform="rotate(-90 183.3 124.3)">24</text>
<text x="184.3" y="120.5" transform="rotate(-90 184.3 120.5)">IO47</text>
<text x="185.8" y="124.3" transform="rotate(-90 185.8 124.3)">25</text>
<text x="186.9" y="120.5" transform="rotate(-90 186.9 120.5)">IO48</text>
<text x="188.4" y="124.3" transform="rotate(-90 188.4 124.3)">26</text>
<text x="189.4" y="120.5" transform="rotate(-90 189.4 120.5)">IO45</text>
<text x="41.9" y="127.9">5</text>
<text x="41.9" y="130.5">7</text>
<text x="44" y="126.6">3</text>
<text x="44" y="129.2">5</text>
<text x="44" y="131.7">7</text>
<text x="51.2" y="131.7">8</text>
<text x="51.2" y="129.2">6</text>
<text x="51.2" y="126.6">4</text>
<text x="53.3" y="130.5">8</text>
<text x="53.3" y="127.9">6</text>
<text x="227.4" y="126.6">3</text>
<text x="238.6" y="126.6">4</text>
<text x="40.9" y="135.5">11</text>
<text x="41.9" y="133">9</text>
<text x="44" y="134.3">9</text>
<text x="44" y="136.8">11</text>
<text x="50.2" y="136.8">12</text>
<text x="50.2" y="134.3">10</text>
<text x="53.3" y="135.5">12</text>
<text x="53.3" y="133">10</text>
<text x="15.1" y="142.9">Pick TAS address</text>
<text x="40.9" y="138.1">13</text>
<text x="40.9" y="140.6">15</text>
<text x="40.9" y="143.2">17</text>
<text x="44" y="139.3">13</text>
<text x="44" y="141.9">15</text>
<text x="50.2" y="141.9">16</text>
<text x="50.2" y="139.3">14</text>
<text x="53.3" y="143.2">18</text>
<text x="53.3" y="140.6">16</text>
<text x="53.3" y="138.1">14</text>
<text x="241.3" y="138.1">1</text>
<text x="241.3" y="140.6">2</text>
<text x="241.3" y="143.2">3</text>
<text x="243.4" y="139.3">SDI</text>
<text x="243.4" y="141.9">CKI</text>
<text x="250.2" y="141.9">CKO</text>
<text x="250.2" y="139.3">SDO</text>
<text x="255.3" y="143.2">4</text>
<text x="255.3" y="140.6">5</text>
<text x="255.3" y="138.1">6</text>
<text x="268" y="138.1">1</text>
<text x="268" y="140.6">2</text>
<text x="268" y="143.2">3</text>
<text x="270.1" y="139.3">SDI</text>
<text x="270.1" y="141.9">CKI</text>
<text x="276.9" y="141.9">CKO</text>
<text x="276.9" y="139.3">SDO</text>
<text x="281.9" y="143.2">4</text>
<text x="281.9" y="140.6">5</text>
<text x="281.9" y="138.1">6</text>
<text x="15.1" y="145">with jumber</text>
<text x="40.9" y="145.7">19</text>
<text x="40.9" y="148.2">21</text>
<text x="44" y="144.4">17</text>
<text x="44" y="147">19</text>
<text x="44" y="149.5">21</text>
<text x="50.2" y="149.5">22</text>
<text x="50.2" y="147">20</text>
<text x="50.2" y="144.4">18</text>
<text x="53.3" y="148.2">22</text>
<text x="53.3" y="145.7">20</text>
<text x="243.4" y="144.4">GND</text>
<text x="250.3" y="144.4">VCC</text>
<text x="270.1" y="144.4">GND</text>
<text x="277" y="144.4">VCC</text>
<text x="40.9" y="150.8">23</text>
<text x="44" y="152">23</text>
<text x="50.2" y="152">24</text>
<text x="53.3" y="150.8">24</text>
<text x="51.2" y="172.9">1</text>
<text x="54" y="171.9">1</text>
<text x="51.2" y="175.4">2</text>
<text x="51.2" y="178">3</text>
<text x="54" y="174.4">2</text>
<text x="54" y="177">3</text>
<text x="54" y="179.5">4</text>
<text x="51.2" y="180.5">4</text>
<text x="51.2" y="183.1">5</text>
<text x="51.2" y="185.6">6</text>
<text x="54" y="182">5</text>
<text x="54" y="184.6">6</text>
<text x="36.7" y="192.4">DSP controlling connector</text>
<text x="36.7" y="194.5">Keep it shorter than 30cm</text>
</g>
<g font-size="1.8" fill="#999">
<text x="81.2" y="88.3">TP9</text>
<text x="206.9" y="87">TP10</text>
<text x="214.5" y="89.6">TP11</text>
</g>
<g font-size="1.6" fill="#000080">
<text x="245" y="76.9">U14</text>
<text x="260.2" y="108.6">U15</text>
<text x="242.4" y="135.3">U8</text>
<text x="269.1" y="135.3">U9</text>
</g>
</svg>
